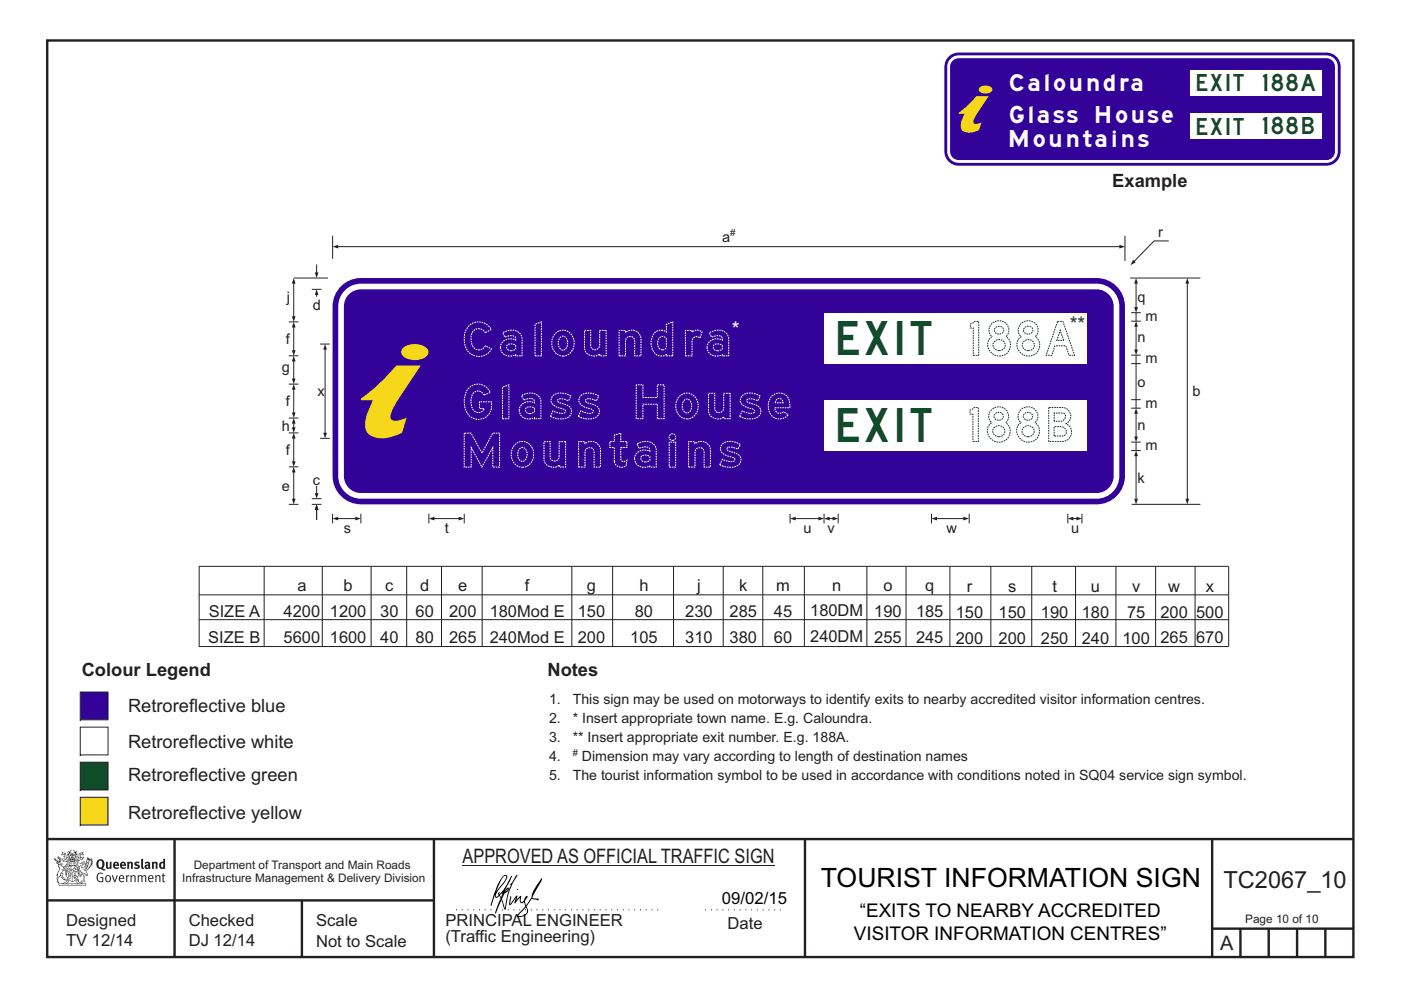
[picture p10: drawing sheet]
<svg xmlns="http://www.w3.org/2000/svg" width="297mm" height="210mm" viewBox="0 0 297 210" stroke-linecap="round" stroke-linejoin="round" font-family="sans-serif">
<g fill="none" stroke="#231f20" stroke-width=".51">
<path d="M10 8.6h276.9v194.4h-276.9zM10 178h277M37 178v25M92 178v25M170.7 177.9v25M257 178v25M10 191h82M64 191v12M257 197h30M263 197v6M269 197v6M275 197v6"/>
<path d="M281 197v6"/>
</g>
<path d="M96.7 193h43.3M149.5 193h16.8" fill="none" stroke="#231f20" stroke-width=".21" stroke-dasharray=".2 1" stroke-linecap="butt"/>
<path d="M98.1 183.5h66.1" fill="none" stroke="#231f20" stroke-width=".21"/>
<g fill="#231f20">
<path d="M21.1 182.6a.94 .94 0 0 0 .2 1.4 .84 .84 0 0 0 0-1.5zM20.7 182.5a.92 .92 0 0 1 1.2-.1 .92 .92 0 0 1 .2 1.2l-.3 .6 .6 .2-.1 .2-.6-.1a1.41 1.41 0 0 1-1.3-1.2z" fill-rule="evenodd"/>
<path d="M22.5 182.8l.4-.1v1.2l.1 .1 .3-.1v-1.1h.3l.1 1.4a1.26 1.26 0 0 1-1.2-.1z" fill-rule="evenodd"/>
<path d="M24.5 183.1l-.1 .3h.4l-.1-.3zM24.1 183a.66 .66 0 0 1 .9-.1 .66 .66 0 0 1 .2 .8h-.8v.2a.42 .42 0 0 0 .7 0l.1 .2a.79 .79 0 0 1-1.1 0 .79 .79 0 0 1 0-1.1z" fill-rule="evenodd"/>
<path d="M26 183.1l-.1 .3h.4l-.1-.3zM25.6 183a.66 .66 0 0 1 .9-.1 .66 .66 0 0 1 .2 .8h-.8v.2a.42 .42 0 0 0 .6 0l.2 .2a.79 .79 0 0 1-1.1 0 .79 .79 0 0 1 0-1.1z" fill-rule="evenodd"/>
<path d="M26.9 182.8l.4-.1v.2a.46 .46 0 0 1 .5-.1 .46 .46 0 0 1 .4 .4v1.1h-.4v-1l-.1-.2-.3 .1v1.1h-.4z" fill-rule="evenodd"/>
<path d="M28.6 183l.5-.3 .5 .2-.1 .2h-.5l-.1 .2a.56 .56 0 0 1 .7 .6 .56 .56 0 0 1-.8 .4l-.4-.1 .2-.3 .4 .1 .2-.1-.6-.4z" fill-rule="evenodd"/>
<path d="M29.9 182.2l.4-.1v1.8l.2 .4h-.3l-.2-.2z" fill-rule="evenodd"/>
<path d="M31.1 183.7v.3l.3-.1v-.3zM30.7 183a.67 .67 0 0 1 .6-.2 .67 .67 0 0 1 .5 .5l.1 .8-.2 .3-.2-.2a.5 .5 0 0 1-.7 0 .5 .5 0 0 1 0-.7l.6-.1v-.3l-.6 .1z" fill-rule="evenodd"/>
<path d="M32.2 182.8l.3-.1 .1 .2a.46 .46 0 0 1 .5-.1 .46 .46 0 0 1 .3 .4v1.1h-.4v-1l-.1-.2-.3 .1v1.1h-.4z" fill-rule="evenodd"/>
<path d="M34.3 183.1l-.1 .7 .2 .2 .2-.1v-.7zM34.6 182.1l.4 .1 .1 2.1-.4-.1a.71 .71 0 0 1-1-.6 .71 .71 0 0 1 .9-.7z" fill-rule="evenodd"/>
<path d="M20.8 185.3l.7-.2 .4 .2-.2 .1a.69 .69 0 0 0-.8 .1 .69 .69 0 0 0-.1 .9l.2 .4 .5 .1h.2v-.7h-.4l-.1-.2h.7v1a.96 .96 0 0 1-1.2-.1 .96 .96 0 0 1-.2-1.1z" fill-rule="evenodd"/>
<path d="M22.6 185.9a.57 .57 0 0 0-.1 .7 .57 .57 0 0 0 .6 .3 .7 .7 0 0 0-.2-1.1zM22.5 185.8a.69 .69 0 0 1 1.1 .6 .69 .69 0 0 1-1.1 .5 1.04 1.04 0 0 1 0-1.1z" fill-rule="evenodd"/>
<path d="M23.7 185.7l.2-.1 .4 1.3 .4-1.3h.3l-.6 1.5h-.2z" fill-rule="evenodd"/>
<path d="M25.6 185.8l-.2 .4h.7l-.2-.4zM25.4 185.8a.59 .59 0 0 1 .7-.1 .59 .59 0 0 1 .2 .7h-.9a.45 .45 0 0 0 .3 .5 .45 .45 0 0 0 .5-.1l.1 .1a.74 .74 0 0 1-1-.1 .74 .74 0 0 1 .1-1z" fill-rule="evenodd"/>
<path d="M26.7 185.7l.2-.1 .1 .2 .5-.2-.1 .3-.4 .2v1h-.2z" fill-rule="evenodd"/>
<path d="M27.6 185.7l.2-.1 .1 .2a.45 .45 0 0 1 .5-.2 .45 .45 0 0 1 .3 .4v1.1h-.2v-1.1l-.2-.2-.4 .2v1.1h-.2z" fill-rule="evenodd"/>
<path d="M29.1 185.7l.3-.1v.2l.4-.2 .4 .3 .3-.3a.37 .37 0 0 1 .5 .4v1.1h-.2v-1.1l-.2-.2-.4 .2v1.1h-.2v-1.1l-.2-.2-.4 .2v1.1h-.2z" fill-rule="evenodd"/>
<path d="M31.8 185.8l-.2 .4h.7l-.2-.4zM31.5 185.8a.59 .59 0 0 1 .8-.1 .59 .59 0 0 1 .2 .7h-.9a.45 .45 0 0 0 .3 .5 .45 .45 0 0 0 .5-.1l.1 .1a.74 .74 0 0 1-1-.1 .74 .74 0 0 1 0-1z" fill-rule="evenodd"/>
<path d="M32.9 185.7l.2-.1 .1 .2a.45 .45 0 0 1 .4-.2 .45 .45 0 0 1 .4 .4v1.1h-.2v-1.1l-.2-.2-.4 .2v1.1h-.3z" fill-rule="evenodd"/>
<path d="M34.5 185.3l.2-.1v.4h.4l-.1 .2h-.3v1v.1h.3l-.1 .2-.4-.1v-1.2h-.2v-.2h.2z" fill-rule="evenodd"/>
<path d="M13.2 180.9l.5 .1-.6 .3 .3-.3zM13.7 181.2l.3 .1 .1 1 .3-.5 .1 .5h-.2l-.1 .3-.7 .1v-.3l-.4-.1 .3-.1 .6 .2-.4-.7h.2zM13.2 180.7v.4l-.3 .2 .3 .1 .4-.2 .1 .4-.3 .2h.2l.2 .5-.4-.2-.4 .1 .5 .6 .2-.1 .8 .1-.6 .6 .2 .1 .6-.2-.1-.3 .3-.2h-.2l-.1 .4-.5 .2 .5-.7h-.5l.6-.2-.4 .1 .3-.3-.1-.6-.1-.1-.3 .5v-.2a.8 .8 0 0 0-.9-1.1z" fill-rule="evenodd"/>
<path d="M17 181.1l.5-.2-.3 .2 .4 .2zM16.8 181.2h.1l.1 .9 .3-.2 .4-.1-.3 .3v.2h-.4l-.3 .3-.1-.3-.3-.1 .1-.1-.1-.4 .4 .6 .1-.1zM16.3 181.5l-.1 .9 .4 .1h-.6l.6 .1-.2 .1h-.3l.4 .4h-.2v.3l-.5-.8 .5 1 .4-.6-.4-.2 .9-.5 .2 .1 .4-.5 .1-.2-.8 .2-.1-.7 .4 .2 .5-.2-.4-.2 .2-.2a.88 .88 0 0 0-1 1.2z" fill-rule="evenodd"/>
<path d="M15.5 182.9l.3 .2h-.2v.3v-.3h-.2l.2-.1z" fill-rule="evenodd"/>
<path d="M15.1 182.9l.2 .2h-.2v.3v-.3h-.2h.2z" fill-rule="evenodd"/>
<path d="M14.9 182.8h.9l.1 .7-.3 .1-.8-.1zM14.8 182.4l-.2 1.2h1.4l-.2-1.2-.1 .2h-.8z" fill-rule="evenodd"/>
<path d="M14.9 184.5v.2l.3-.1-.1-.2zM14.4 183.8l.2 .2-.3 .2v.5l.2 .1 .3-.1-.4-.4 .3 .1h.4l-.2-.4 .2-.2zM14.3 183.7h.9a.5 .5 0 0 0 .1 .8l-.3 .3a.47 .47 0 0 1-.7-.1 .47 .47 0 0 1 0-.6l.1-.1z" fill-rule="evenodd"/>
<path d="M15.6 184.2l.1-.1a.33 .33 0 0 1 .5-.2 .33 .33 0 0 1 .1 .5l-.3-.1 .2-.2h-.4l-.1 .1h.2l.1 .3h.3v.2h-.6l.1-.1-.3-.1zM15.5 184.2l-.1 .4h.2l-.1 .2h.9v-.2a.44 .44 0 0 0 0-.7 .44 .44 0 0 0-.7 .1z" fill-rule="evenodd"/>
<path d="M15.7 185.7l.4 .1zM15.9 185.2l.1 .4h-.2zM15.9 185.1l-.3 .7-.3 .2a.98 .98 0 0 1 1.1 .1z" fill-rule="evenodd"/>
<path d="M15.6 186l.3 .2v-.2h.2l-.2 .5v-.2l-.3 .1 .2-.2z" fill-rule="evenodd"/>
<path d="M15 185.3l.1 .1-.2 .3zM14.6 185.9h.4a.22 .22 0 0 1-.2 .3 .22 .22 0 0 1-.2-.3zM14.5 185.3l.2 .4zM14.6 185.8l.4 .1zM14.7 185.2l.2 .1-.1 .4zM14.4 185.2l.1 .5a.36 .36 0 0 0 0 .5 .36 .36 0 0 0 .5 0 .36 .36 0 0 0 .1-.5 .41 .41 0 0 0-.1-.5 .41 .41 0 0 0-.6 0z" fill-rule="evenodd"/>
<path d="M14.6 184.1l.2 .2z" fill-rule="evenodd"/>
<path d="M18.3 183.4l.1-.1v.4l-.5 .4z" fill-rule="evenodd"/>
<path d="M17.5 182.9l.2-.1 .3 .2-.7 .8-.1 .3 .3 .1a1.07 1.07 0 0 0 .7-.9l.4-.3v.2a1.36 1.36 0 0 1-1 1.3 1.32 1.32 0 0 0 1.2-1.6l.5-.7-.2 .5 .4-.2-.4 .4 .4-.2-.4 .4h.4l-.5 .2h.4l-.4 .2h.4l-.4 .1 .1 .1h-.2l.1 .2-.2 .1a.82 .82 0 0 1-1 .6l.3 .1 .5 .9-.3 .1-.2-.4-.4-.2 .1 1.8 .2 .1-.6 .2-.2-.2 .5-.1v-.2a2.24 2.24 0 0 0-.7-2.1v-.3a.69 .69 0 0 1 .6-.9l.1-.2zM16.6 184.5l.5 1.3 .1-.8 .2 .3-.3 .7-.4-.8h-.1l.1-.2zM18.5 182.2l.1 .3 .2-.2v.3l.2-.3v.2l-.8 .6zM16.8 183.2l.7-.1 .1 .2a.87 .87 0 0 0-.8 .6 .87 .87 0 0 0 .2 .9l.2 .4-.1 .5-.3-1.1-.2-.1-.1 .1 .1 .2-.2 .4 .3 .1 .2 .7h.3l.3-.6a1.62 1.62 0 0 1 .1 1.4h-.3l-.2 .3h.2l.1 .2 .2-.2h.5l-.2-.3-.1-1.5 .2 .1a.4 .4 0 0 0 .2 .3 .4 .4 0 0 0 .5 0l-.5-1 .8-.6 .1-.3h.3l-.1-.1 .3-.3h-.2l.2-.3-.1 .1 .1-.3-.1 .1 .1-.4h-.1l.1-.3v-.1l-.2 .2-.1-.4-.2 .4-.1-.4-.1 .2-.2-.3v.3l-.2-.4-.4 1.6a.58 .58 0 0 1-.8 .6l.7-.8v-.4h-.4z" fill-rule="evenodd"/>
<path d="M18.2 185.4l.3 .1z" fill-rule="evenodd"/>
<path d="M12.5 187.4h5.7l-.1 .4h-5.5zM13.5 187.4l.5-.3 .4-.4v.1l.1 .1-.3 .4zM14 186.6l.3-.1-.2 .3zM16.3 186.7l.4 .4 .5 .3h-.6l-.3-.3-.1-.2zM16.4 186.5l.2 .1-.1 .2zM12.4 187.4l.1 .5h5.7l.1-.5-.8-.1-.6-.2-.3-.2 .1-.5a.47 .47 0 0 0-.6 .4 .47 .47 0 0 0 .4 .6h-2.3a.47 .47 0 0 0 .4-.6 .47 .47 0 0 0-.6-.4l.1 .5-.3 .2-.6 .2z" fill-rule="evenodd"/>
<path d="M13.3 187.6v.1zM13.3 187.5l-.1 .3h.2z" fill-rule="evenodd"/>
<path d="M13.5 187.5l.1 .2 .1-.2v.2z" fill-rule="evenodd"/>
<path d="M13.9 187.5l.1 .2zM13.8 187.5v.3l.2-.1v-.1z" fill-rule="evenodd"/>
<path d="M14.2 187.6l.1 .1zM14.2 187.5l-.1 .3h.3z" fill-rule="evenodd"/>
<path d="M14.4 187.5h.2l.1 .3h-.3z" fill-rule="evenodd"/>
<path d="M15.1 187.6v.1zM15.1 187.5l-.1 .3h.2z" fill-rule="evenodd"/>
<path d="M15.3 187.5h.2l-.1 .3z" fill-rule="evenodd"/>
<path d="M15.8 187.5h.2l-.1 .3z" fill-rule="evenodd"/>
<path d="M16.1 187.5l.1 .3z" fill-rule="evenodd"/>
<path d="M16.3 187.5l.1 .2zM16.3 187.5v.3l.2-.1v-.1z" fill-rule="evenodd"/>
<path d="M16.6 187.5h.2v.3h-.2z" fill-rule="evenodd"/>
<path d="M16.9 187.5l.1 .3h-.1z" fill-rule="evenodd"/>
<path d="M17.1 187.5l.1 .3z" fill-rule="evenodd"/>
<path d="M17.3 187.5l.1 .3z" fill-rule="evenodd"/>
<path d="M14.9 182.1a.71 .71 0 0 1 .9 .1zM15.6 182.2l.2 .2zM15 182.2l.3 .1zM14.8 182.3l.1 .1zM15.2 181.9h.3zM15.2 181.3h.1v.2zM15.2 181h.2v.2zM15.3 181.6l.1 .2h-.2zM15.4 181.3l.1 .2zM15 181.3l.1 .1-.1 .1zM15.6 181.3h.1v.2zM14.4 180.6l-.3 .3 .5-.2v.4h-.3l-.1 .6 .2-.5 .3 .9v.4h1.2v-.4l.4-.9 .2 .3-.2-.5-.2 .1v-.4l.4 .2-.3-.4-.2 .3-.5-.6v.1a.41 .41 0 0 1 .3 .3 .41 .41 0 0 1-.1 .5l.1-.2a1 1 0 0 1 0 1.1l-.2-.1-.1-.3h.4l-.2-.2 .2-.3-.3 .1v-.4l-.3 .2-.2-.2 .1 .4-.4-.1 .1 .3-.1 .2h.4l-.1 .3-.3 .1a.93 .93 0 0 1 .1-1.1l.1 .3v-.4h-.2l.4-.6-.5 .5-.1-.2z" fill-rule="evenodd"/>
<path d="M12.4 183.4l.4 .1 .6 .5v.2a.83 .83 0 0 1 .6 1.2v-.2a.75 .75 0 0 0-1-.8l.4 .2-.6 .7-.1 .5a.95 .95 0 0 0-.3 1.3l-.1-.1a.77 .77 0 0 1 .1-1.1l-.1-.5-.1 .1 .2-.5a1.31 1.31 0 0 0 0-1.6zM13 185.2l.3 .1-.1 .8 .5 .4-.2-.1a.68 .68 0 0 1-.6-.8zM12.1 183a.68 .68 0 0 1 1 .3l-.5 .1-.1-.3zM11.4 182.1a1.19 1.19 0 0 0 1 .8h-.5l.4 .4 .1 .6a.9 .9 0 0 1-.2 1.2l-.3 .5h.3v.2a1.04 1.04 0 0 0-.1 1.2l.2 .3 .3-.1-.1-.1a.8 .8 0 0 1 .2-1.2l.1-.2a.89 .89 0 0 0 1.1 .9l-.6-.6 .1-.8-.3-.1 .4-.5 .4 .3 .1 .8a1.01 1.01 0 0 0-.3-1.4l.3-.6-.4 .4a.41 .41 0 0 1 .4-.5h-.1l-.5 .2-.5-.4h.3a.5 .5 0 0 0-.5-.5l.3-.4-.3 .2 .3-.4-.1-.3-.1 .4-.1-.6-.1 .3-.1-.5-.1 .3-.3-.2 .3 .3-.3-.1a.62 .62 0 0 1 .5 .9l-.1-.4v.4l-.3-.1v-.4l-.1 .3-.1-.3-.1 .2-.1-.5-.1 .3-.1-.4v.4z" fill-rule="evenodd"/>
<path d="M12.6 183.1l.1-.1 .2 .2z" fill-rule="evenodd"/>
<path d="M14 183.6h2.7v1l-.1-.9h-2.5v1.2h2.5v-.3v.6v-.2h-1.2v1.9a2.13 2.13 0 0 0 1.3-1.7 1.69 1.69 0 0 1-1.6 1.8l-.6-.4-.4-.6-.1-1.2v.6l.4 .8 .9 .7v-1.9h-1.2z" fill-rule="evenodd"/>
<circle cx="17.7" cy="182.9" r=".08"/>
</g>
<g fill="#000">
<path d="M107.5 188.6l.2-.1-.5 .6zM106.3 189.5l.3 .1-.3 .7-.3-.4zM106.8 185.9l.5-.1a9.3 9.3 0 0 1-2 3.2l-.1 .2 1-2.5zM106.5 185.9a14.7 14.7 0 0 0-2.2 5l-.3 1.1 .1 .2 .8-2.4a.42 .42 0 0 0 .2 .6 .42 .42 0 0 0 .6-.2l.2-.2 .2 .5-1.1 3.2h.2l1.1-2.8 .6 1.9 .2 .2 .2-.5a13.5 13.5 0 0 1 2-6.2l.4-.6-.1-.1-1.6 2.1 .4-.1a14.9 14.9 0 0 0-1.3 5.1l-.4-1.2a1.39 1.39 0 0 1 .2-1.8l.1-.2a.92 .92 0 0 0 .8-1.2 .75 .75 0 0 0-.7 .7l-.2 .2 1.6-3.4-.1-.1-.4 .7a10.5 10.5 0 0 1-2.2 3.3l.2-.4a.32 .32 0 0 0-.4 .1 .32 .32 0 0 0 .1 .5l-.5 .3a3.2 3.2 0 0 1 1.1-2.2l.5-.6a2.49 2.49 0 0 0 .7-1.7l-.3-.2z" fill-rule="evenodd"/>
<path d="M109.6 188.5l.3 .3h-.3z" fill-rule="evenodd"/>
<path d="M111.5 192.4a1.15 1.15 0 0 1 .1 1.3 1.15 1.15 0 0 1-1.2 .6h-.5zM108.1 190.1l-.2 1.6 .3 .3 1.2-1.5-.3 1.1 1.1-1.2a.94 .94 0 0 0 .4 1.2l.5-.3 .3 .9-1.2 1.3a.98 .98 0 0 0-.5 1 1.9 1.9 0 0 0 2.3-1.3l-.1-.3a1.02 1.02 0 0 1 .3-1.4l.5-.9 1.5 .3-.2-.5v.3l-1.1-.2v-.3l2-3.5 .1-.3-.1-.1-1.8 2.7a6.6 6.6 0 0 1-1.5 3l-.2-.2a1.01 1.01 0 0 1 .4-1.4l.1-.3-.3-.1-.3 .4-.2 .6-.5 .4-.2-.4 .1-.9-.2-.1-.8 .9 .2-.9-.1-.1-1.4 1.8 .2-1.4v-.2z" fill-rule="evenodd"/>
</g>
<path d="M17 146.8v5.9h5.9v-5.9z" fill-rule="evenodd" fill="#330299" stroke="#231f20" stroke-width=".21"/>
<path d="M17 154.2v5.9h5.9v-5.9z" fill-rule="evenodd" fill="#fff" stroke="#231f20" stroke-width=".21"/>
<path d="M17 169.1v5.9h5.9v-5.9z" fill-rule="evenodd" fill="#f7d719" stroke="#231f20" stroke-width=".21"/>
<path d="M17 161.7v5.9h5.9v-5.9z" fill-rule="evenodd" fill="#0f4d2a" stroke="#231f20" stroke-width=".21"/>
<g fill="none" stroke="#231f20" stroke-width=".21">
<path d="M42.2 126.2h218.3M42.2 120.1h218.3M42.2 120.1v17M42.3 131.4h218.2M56 120.1v17M68.3 120.1v17M78.7 120.1v17M86.2 120.1v17M93.6 120.1v17M102.2 120.1v17M121.2 120.1v17M129.9 120.1v17"/>
<path d="M142.8 120.1v17M153.3 120.1v17M161.7 120.1v17M170.5 120.1v17M183.8 120.1v17M192.1 120.1v17M201.4 120.1v17M210.1 120.1v17M218.7 120.1v17M228 120.1v17M236.6 120.1v17M245 120.1v17"/>
<path d="M253.4 120.1v17M260.5 120.1v17h-218.3"/>
</g>
<path d="M72.3 60.7a6 6 0 0 1 4.2-1.7h156a6 6 0 0 1 6 6v36a6 6 0 0 1-6 6h-156a6 6 0 0 1-6-6v-36a6 6 0 0 1 1.8-4.3z" fill-rule="evenodd" fill="#330299"/>
<path d="M73.4 61.3a4.8 4.8 0 0 1 3.1-1.1h156a4.8 4.8 0 0 1 4.8 4.8v36a4.8 4.8 0 0 1-4.8 4.8h-156a4.8 4.8 0 0 1-4.8-4.8v-36a4.8 4.8 0 0 1 1.7-3.7z" fill-rule="evenodd" fill="#fff"/>
<path d="M74 62.4a3.6 3.6 0 0 1 2.5-1h156a3.6 3.6 0 0 1 3.6 3.6v36a3.6 3.6 0 0 1-3.6 3.6h-156a3.6 3.6 0 0 1-3.6-3.6v-36a3.6 3.6 0 0 1 1.1-2.6z" fill-rule="evenodd" fill="#330299"/>
<path d="M70.5 50v4.9M71.5 52.3h166" fill="none" stroke="#231f20" stroke-width=".21"/>
<g fill="#231f20">
<path d="M70.5 52.3l1.2-.4v.8z"/>
<path d="M237.3 51.9l1.2 .4-1.2 .4z"/>
</g>
<g fill="#fff">
<path d="M174.7 84.8h55.7v10.8h-55.7z"/>
<path d="M174.7 66.4h55.7v10.8h-55.7z"/>
</g>
<path d="M61.2 68.3h2.1M61.2 91.8h2.1M61.2 81.5h2.1M62.3 100v6" fill="none" stroke="#231f20" stroke-width=".21"/>
<g fill="#231f20">
<path d="M61.9 105.8h.8l-.4 1.2z"/>
<path d="M62.3 99l.4 1.2h-.8z"/>
</g>
<path d="M67.1 103.1v1.7" fill="none" stroke="#231f20" stroke-width=".21"/>
<path d="M66.7 104.6h.8l-.4 1.2z" fill="#231f20"/>
<path d="M66.1 105.8h2M67.1 108v2.3" fill="none" stroke="#231f20" stroke-width=".21"/>
<path d="M67.1 107l.4 1.2h-.8z" fill="#231f20"/>
<path d="M67.1 56.1v1.9" fill="none" stroke="#231f20" stroke-width=".21"/>
<path d="M66.7 57.8h.8l-.4 1.2z" fill="#231f20"/>
<path d="M67.1 62.4v.5" fill="none" stroke="#231f20" stroke-width=".21"/>
<path d="M67.1 61.4l.4 1.2h-.8z" fill="#231f20"/>
<path d="M66.1 61.4h2M62.3 89.7v1.1M61.2 107h2.1M66.1 107h2" fill="none" stroke="#231f20" stroke-width=".21"/>
<g fill="#231f20">
<path d="M61.9 90.6h.8l-.4 1.2z"/>
<path d="M62.3 88.7l.4 1.2h-.8z"/>
</g>
<path d="M61.2 75.5h2.1M61.2 99h2.1M61.2 88.7h2.1M62.3 92.8v5.2" fill="none" stroke="#231f20" stroke-width=".21"/>
<g fill="#231f20">
<path d="M61.9 97.8h.8l-.4 1.2z"/>
<path d="M62.3 91.8l.4 1.2h-.8z"/>
</g>
<path d="M62.3 69.3v5.2" fill="none" stroke="#231f20" stroke-width=".21"/>
<g fill="#231f20">
<path d="M61.9 74.3h.8l-.4 1.2z"/>
<path d="M62.3 68.3l.4 1.2h-.8z"/>
</g>
<path d="M62.3 82.5v5.2" fill="none" stroke="#231f20" stroke-width=".21"/>
<g fill="#231f20">
<path d="M61.9 87.5h.8l-.4 1.2z"/>
<path d="M62.3 81.5l.4 1.2h-.8z"/>
</g>
<path d="M62.3 59h7.2M62.3 60v7.3" fill="none" stroke="#231f20" stroke-width=".21"/>
<g fill="#231f20">
<path d="M62.3 59l.4 1.2h-.8z"/>
<path d="M61.9 67.1h.8l-.4 1.2z"/>
</g>
<path d="M247.8 51.1h-3.1l-4.3 4.4" fill="none" stroke="#231f20" stroke-width=".21"/>
<path d="M240.2 55.1l.6 .6-1.1 .5z" fill="#231f20"/>
<path d="M238.5 50v5.3M239.6 59h14.9M240.9 60v5.3" fill="none" stroke="#231f20" stroke-width=".21"/>
<g fill="#231f20">
<path d="M240.9 59l.4 1.2h-.8z"/>
<path d="M240.5 65.1h.8l-.4 1.2z"/>
</g>
<path d="M251.7 60v46" fill="none" stroke="#231f20" stroke-width=".21"/>
<g fill="#231f20">
<path d="M251.7 59l.4 1.2h-.8z"/>
<path d="M251.3 105.8h.8l-.4 1.2z"/>
</g>
<path d="M239.9 107h14.6" fill="none" stroke="#231f20" stroke-width=".21"/>
<path d="M76.5 84.5a38.3 38.3 0 0 0 7.5-7h5.2l-5.6 8.7a3.4 3.4 0 0 0-.6 2.8 2.99 2.99 0 0 0 2.7-.2l.5-.2-1 3.2a7.4 7.4 0 0 1-6.8 .5 3.1 3.1 0 0 1-.9-3.4l.5-1.4 1.1-2.6h-2.6zM85.3 73.9a4 4 0 0 1 5.3 0 1.31 1.31 0 0 1-.8 2.1 4.1 4.1 0 0 1-4.5-.6 1.09 1.09 0 0 1 0-1.5z" fill-rule="evenodd" fill="#f7d719"/>
<path d="M68.9 74v18M67.9 93h2" fill="none" stroke="#231f20" stroke-width=".21"/>
<g fill="#231f20">
<path d="M68.5 91.8h.8l-.4 1.2z"/>
<path d="M68.9 73l.4 1.2h-.8z"/>
</g>
<path d="M62.3 76.5v4M67.9 73h2" fill="none" stroke="#231f20" stroke-width=".21"/>
<g fill="#231f20">
<path d="M61.9 80.3h.8l-.4 1.2z"/>
<path d="M62.3 75.5l.4 1.2h-.8z"/>
</g>
<path d="M239.8 86.6h2.1M239.8 93.8h2.1M240.9 87.6v5.2" fill="none" stroke="#231f20" stroke-width=".21"/>
<g fill="#231f20">
<path d="M240.5 92.6h.8l-.4 1.2z"/>
<path d="M240.9 86.6l.4 1.2h-.8z"/>
</g>
<path d="M239.8 77.1h2.1M239.8 75.3h2.1M240.9 69.1v5.2M239.8 84.8h2.1M239.8 95.6h2.1" fill="none" stroke="#231f20" stroke-width=".21"/>
<g fill="#231f20">
<path d="M240.5 74.1h.8l-.4 1.2z"/>
<path d="M240.9 68.1l.4 1.2h-.8z"/>
</g>
<path d="M239.8 68.1h2.1M239.8 66.3h2.1M240.9 77.1v7.7M240.9 96.6v9.4" fill="none" stroke="#231f20" stroke-width=".21"/>
<g fill="#231f20">
<path d="M240.9 95.6l.4 1.2h-.8z"/>
<path d="M240.5 105.8h.8l-.4 1.2z"/>
</g>
<path d="M240.9 66.3v1.8M240.9 75.3v1.8M240.9 84.8v1.8M240.9 93.8v1.8M67.1 108v2.3" fill="none" stroke="#231f20" stroke-width=".21"/>
<path d="M67.1 107l.4 1.2h-.8z" fill="#231f20"/>
<path d="M70.5 109v2M71.5 110h4" fill="none" stroke="#231f20" stroke-width=".21"/>
<g fill="#231f20">
<path d="M75.3 109.6l1.2 .4-1.2 .4z"/>
<path d="M70.5 110l1.2-.4v.8z"/>
</g>
<path d="M76.5 109v2M90.9 109v2M91.9 110h5.5" fill="none" stroke="#231f20" stroke-width=".21"/>
<g fill="#231f20">
<path d="M90.9 110l1.2-.4v.8z"/>
<path d="M97.2 109.6l1.2 .4-1.2 .4z"/>
</g>
<path d="M175.7 110h1M177.7 109v2M226.4 109v2M229.4 109v2" fill="none" stroke="#231f20" stroke-width=".21"/>
<g fill="#231f20">
<path d="M174.7 110l1.2-.4v.8z"/>
<path d="M176.5 109.6l1.2 .4-1.2 .4z"/>
</g>
<path d="M167.5 109v2M168.5 110h5.2M174.7 109v2" fill="none" stroke="#231f20" stroke-width=".21"/>
<g fill="#231f20">
<path d="M173.5 109.6l1.2 .4-1.2 .4z"/>
<path d="M167.5 110l1.2-.4v.8z"/>
</g>
<path d="M227.4 110h1" fill="none" stroke="#231f20" stroke-width=".21"/>
<g fill="#231f20">
<path d="M226.4 110l1.2-.4v.8z"/>
<path d="M228.2 109.6l1.2 .4-1.2 .4z"/>
</g>
<path d="M98.4 109v2M197.5 109v2M198.5 110h5.9M205.5 109v2" fill="none" stroke="#231f20" stroke-width=".21"/>
<g fill="#231f20">
<path d="M197.5 110l1.2-.4v.8z"/>
<path d="M204.3 109.6l1.1 .4-1.1 .4z"/>
</g>
<path d="M201.4 11.8l1.2-.6 .6-.1h78a3 3 0 0 1 3 3v18a3 3 0 0 1-3 3h-78a3 3 0 0 1-3-3v-18a3 3 0 0 1 1.2-2.3z" fill-rule="evenodd" fill="#330299"/>
<path d="M201.7 12.3l1-.5 .5-.1h78a2.41 2.41 0 0 1 2.4 2.4v18a2.41 2.41 0 0 1-2.4 2.4h-78a2.41 2.41 0 0 1-2.4-2.4v-18a2.4 2.4 0 0 1 .9-1.8z" fill-rule="evenodd" fill="#fff"/>
<path d="M202 12.9l.8-.5 .4-.1h78a1.81 1.81 0 0 1 1.8 1.8v18a1.81 1.81 0 0 1-1.8 1.8h-78a1.81 1.81 0 0 1-1.8-1.8v-18l.1-.4z" fill-rule="evenodd" fill="#330299"/>
<g fill="#fff">
<path d="M252.3 24h27.9v5.4h-27.9z"/>
<path d="M252.3 14.8h27.9v5.4h-27.9z"/>
</g>
<path d="M203.2 23.9l1.8-1.4 2-2.1h2.6l-2.7 4.1a2.12 2.12 0 0 0-.5 1.6 1.47 1.47 0 0 0 1.7-.1l-.5 1.6a3.3 3.3 0 0 1-3.7 0 2.34 2.34 0 0 1 .1-2.2l.5-1.3h-1.3zM207.8 18.5a1.75 1.75 0 0 1 2.6 .5 1.66 1.66 0 0 1-2.9 0z" fill-rule="evenodd" fill="#f7d719"/>
<g font-size="7.2" fill="#fff">
<text x="98.4" y="75.5">Caloundra</text>
<text x="98.4" y="88.8">Glass</text>
<text x="134.9" y="88.8">House</text>
<text x="98.4" y="99.1">Mountains</text>
</g>
<g font-size="7.2" fill="#0f4d2a">
<text x="177.7" y="75.4">EXIT</text>
<text x="205.7" y="75.4">188A</text>
<text x="177.7" y="93.8">EXIT</text>
<text x="205.7" y="93.6">188B</text>
</g>
<text font-size="5.6" fill="#010202" x="174" y="188">TOURIST INFORMATION SIGN</text>
<text font-size="5" fill="#231f20" x="259.4" y="188.4">TC2067_10</text>
<text font-size="4.2" fill="#fff" x="155.2" y="71.2">*</text>
<text font-size="4.2" fill="#0f4d2a" x="226.8" y="70.2">**</text>
<g font-size="4.2" fill="#231f20">
<text x="98.1" y="183">APPROVED AS OFFICIAL TRAFFIC SIGN</text>
<text x="258.7" y="201.6">A</text>
</g>
<g font-size="4" fill="#010202">
<text x="182.3" y="194.5">“EXITS TO NEARBY ACCREDITED</text>
<text x="181" y="199.4">VISITOR INFORMATION CENTRES”</text>
</g>
<g font-size="3.9" fill="#231f20">
<text x="235.8" y="39.6">Example</text>
<text x="17.3" y="143.5">Colour Legend</text>
<text x="116.1" y="143.5">Notes</text>
<text x="27.1" y="151.1">Retroreflective blue</text>
<text x="27.1" y="158.6">Retroreflective white</text>
<text x="27.1" y="165.6">Retroreflective green</text>
<text x="27.1" y="173.7">Retroreflective yellow</text>
</g>
<g font-size="3.6" fill="#fff">
<text x="214.2" y="19.4">Caloundra</text>
<text x="214.2" y="26.1">Glass</text>
<text x="232.4" y="26.1">House</text>
<text x="214.2" y="31.2">Mountains</text>
</g>
<g font-size="3.6" fill="#0f4d2a">
<text x="253.8" y="19.3">EXIT</text>
<text x="267.8" y="19.3">188A</text>
<text x="253.8" y="28.5">EXIT</text>
<text x="267.8" y="28.5">188B</text>
</g>
<text font-size="3.6" fill="#010202" x="153.1" y="191.8">09/02/15</text>
<g font-size="3.5" fill="#231f20">
<text x="63.1" y="125.4">a</text>
<text x="72.8" y="125.4">b</text>
<text x="81.7" y="125.4">c</text>
<text x="89.1" y="125.4">d</text>
<text x="97.2" y="125.4">e</text>
<text x="111.3" y="125.4">f</text>
<text x="124.4" y="125.4">g</text>
<text x="135.6" y="125.4">h</text>
<text x="147.8" y="125.4">j</text>
<text x="156.7" y="125.4">k</text>
<text x="164.6" y="125.4">m</text>
<text x="176.4" y="125.3">n</text>
<text x="187.3" y="125.4">o</text>
<text x="196.2" y="125.4">q</text>
<text x="205" y="125.6">r</text>
<text x="213.7" y="125.6">s</text>
<text x="223.1" y="125.6">t</text>
<text x="231.3" y="125.6">u</text>
<text x="240" y="125.6">v</text>
<text x="247.7" y="125.5">w</text>
<text x="255.6" y="125.5">x</text>
<text x="44.3" y="130.9">SIZE A</text>
<text x="60.1" y="130.9">4200</text>
<text x="69.9" y="130.9">1200</text>
<text x="80.6" y="130.9">30</text>
<text x="88.1" y="130.9">60</text>
<text x="95.2" y="130.9">200</text>
<text x="103.8" y="130.9">180Mod E</text>
<text x="122.5" y="130.9">150</text>
<text x="134.6" y="130.9">80</text>
<text x="145.3" y="130.9">230</text>
<text x="154.7" y="130.9">285</text>
<text x="164.1" y="130.9">45</text>
<text x="171.8" y="130.7">180DM</text>
<text x="185.4" y="130.9">190</text>
<text x="194.2" y="130.9">185</text>
<text x="202.6" y="131">150</text>
<text x="211.7" y="131">150</text>
<text x="220.7" y="131">190</text>
<text x="229.4" y="131">180</text>
<text x="239" y="131">75</text>
<text x="246" y="131">200</text>
<text x="253.6" y="131">500</text>
<text x="44.2" y="136.3">SIZE B</text>
<text x="60.1" y="136.3">5600</text>
<text x="69.9" y="136.3">1600</text>
<text x="80.6" y="136.3">40</text>
<text x="88.1" y="136.3">80</text>
<text x="95.2" y="136.3">265</text>
<text x="103.8" y="136.3">240Mod E</text>
<text x="122.5" y="136.3">200</text>
<text x="133.6" y="136.3">105</text>
<text x="145.3" y="136.3">310</text>
<text x="154.7" y="136.3">380</text>
<text x="164.1" y="136.3">60</text>
<text x="171.8" y="136.2">240DM</text>
<text x="185.4" y="136.3">255</text>
<text x="194.2" y="136.3">245</text>
<text x="202.6" y="136.5">200</text>
<text x="211.7" y="136.5">200</text>
<text x="220.7" y="136.5">250</text>
<text x="229.4" y="136.5">240</text>
<text x="238" y="136.5">100</text>
<text x="246" y="136.5">265</text>
<text x="253.6" y="136.5">670</text>
<text x="14" y="196.4">Designed</text>
<text x="40" y="196.4">Checked</text>
<text x="67" y="196.4">Scale</text>
<text x="94.4" y="196.3">PRINCIPAL ENGINEER</text>
<text x="154.3" y="197">Date</text>
<text x="14" y="200.8">TV 12/14</text>
<text x="40" y="200.8">DJ 12/14</text>
<text x="67" y="200.8">Not to Scale</text>
<text x="94.4" y="199.8">(Traffic Engineering)</text>
</g>
<g font-size="3.1" fill="#231f20">
<text x="153.1" y="51.3">a</text>
<text x="245.5" y="50.2">r</text>
<text x="60.8" y="64.1">j</text>
<text x="66.3" y="65.6">d</text>
<text x="241.2" y="64">q</text>
<text x="242.9" y="68">m</text>
<text x="60.6" y="73">f</text>
<text x="241.2" y="72.5">n</text>
<text x="242.9" y="77">m</text>
<text x="59.8" y="79">g</text>
<text x="241.2" y="82.1">o</text>
<text x="60.6" y="86.2">f</text>
<text x="67.3" y="84.1">x</text>
<text x="242.9" y="86.5">m</text>
<text x="252.9" y="84.1">b</text>
<text x="59.8" y="91.3">h</text>
<text x="241.2" y="91.3">n</text>
<text x="242.9" y="95.5">m</text>
<text x="60.6" y="96.5">f</text>
<text x="59.8" y="104.2">e</text>
<text x="66.4" y="103">c</text>
<text x="241.2" y="102.4">k</text>
<text x="72.9" y="113">s</text>
<text x="94.3" y="113">t</text>
<text x="170.3" y="113">u</text>
<text x="175.5" y="113">v</text>
<text x="200.7" y="113">w</text>
<text x="227.1" y="113">u</text>
</g>
<g font-size="3" fill="#231f20">
<text x="116.4" y="149.4">1.</text>
<text x="121.4" y="149.4">This sign may be used on motorways to identify exits to nearby accredited visitor information centres.</text>
<text x="116.4" y="153.4">2.</text>
<text x="121.4" y="153.4">* Insert appropriate town name. E.g. Caloundra.</text>
<text x="116.4" y="161.5">4.</text>
<text x="116.4" y="157.4">3.</text>
<text x="121.4" y="157.4">** Insert appropriate exit number. E.g. 188A.</text>
<text x="123.4" y="161.5">Dimension may vary according to length of destination names</text>
<text x="116.4" y="165.5">5.</text>
<text x="121.4" y="165.5">The tourist information symbol to be used in accordance with conditions noted in SQ04 service sign symbol.</text>
</g>
<g font-size="2.5" fill="#231f20">
<text x="41.1" y="184.3">Department of Transport and Main Roads</text>
<text x="38.6" y="187.1">Infrastructure Management &amp; Delivery Division</text>
<text x="264" y="195.7">Page 10 of 10</text>
</g>
<text font-size="2.1" fill="#231f20" x="154.8" y="50.1">#</text>
<text font-size="2" fill="#231f20" x="121.4" y="160.3">#</text>
</svg>
